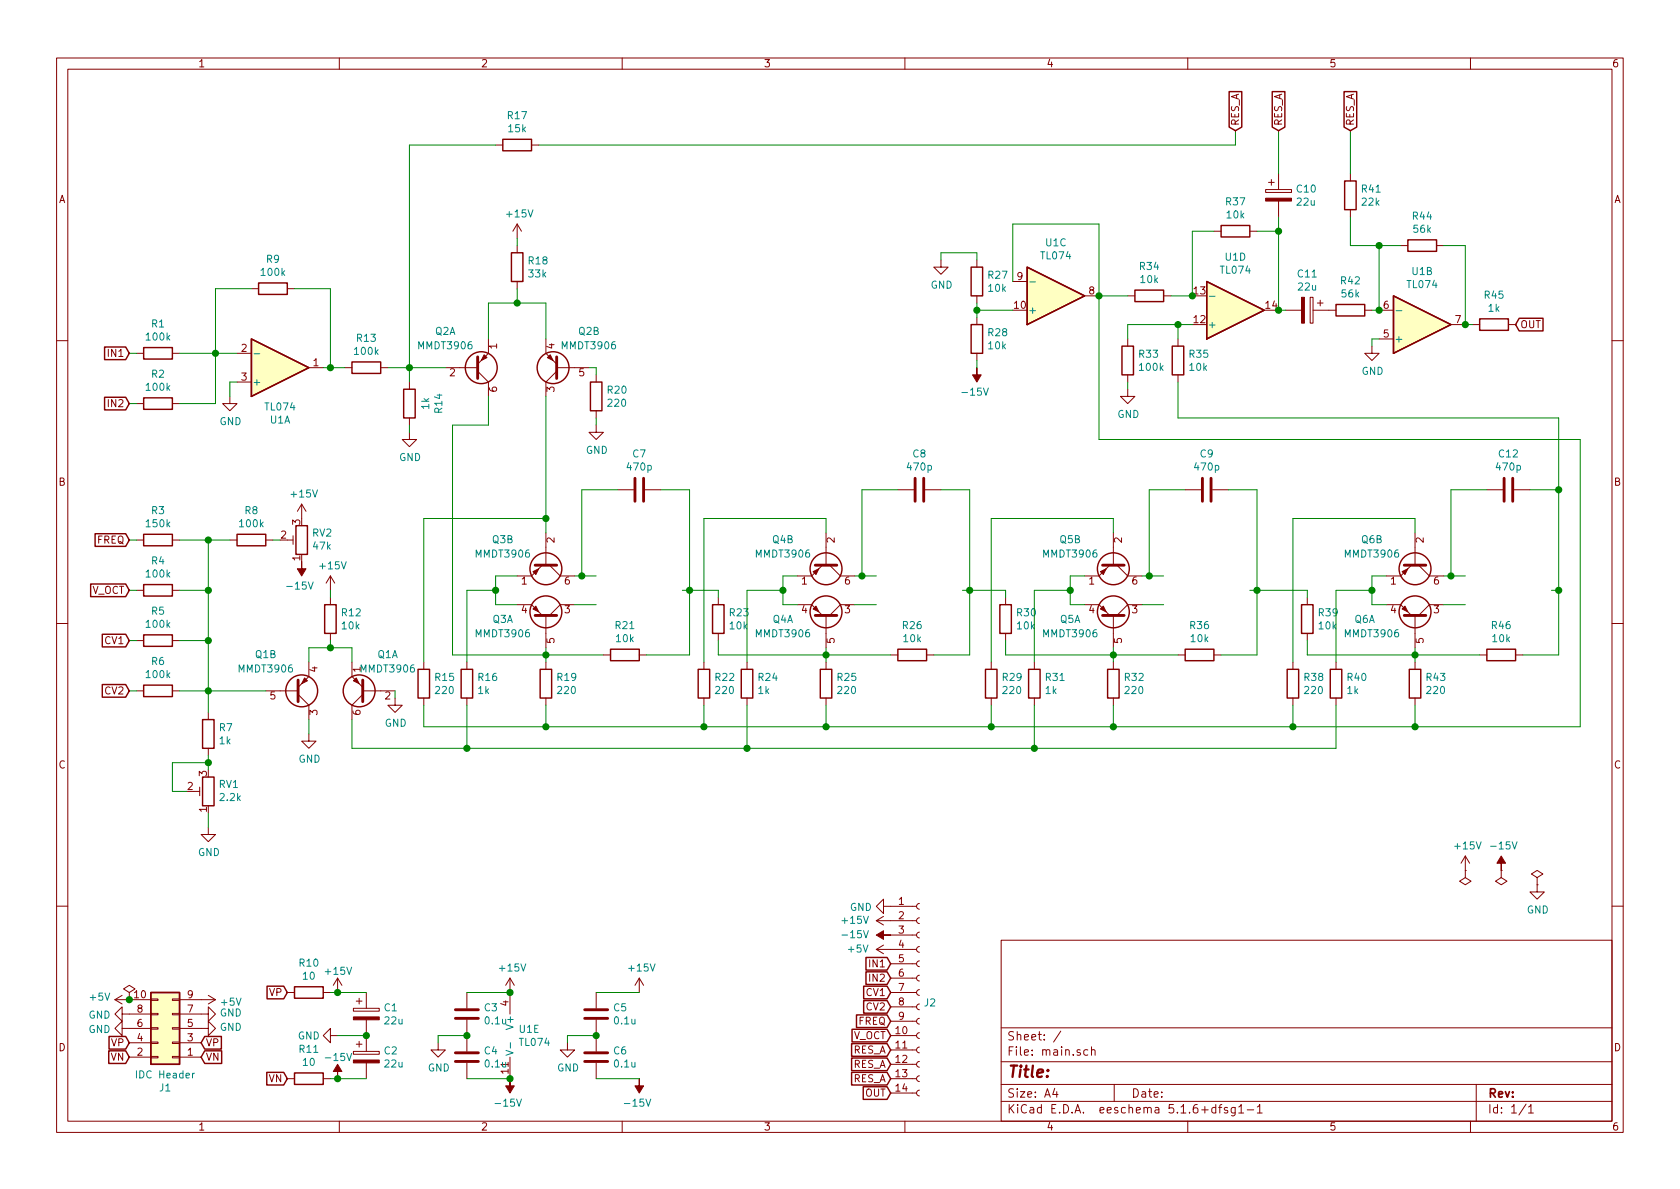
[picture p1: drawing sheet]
<svg xmlns="http://www.w3.org/2000/svg" width="297mm" height="210mm" viewBox="0 0 297 210" stroke-linecap="round" stroke-linejoin="round" font-family="sans-serif">
<g fill="none" stroke="#840000" stroke-width=".18">
<path d="M10 10.3h277v189.9h-277zM12 12.2h273v186.1h-273zM60 10.3v1.9M110 10.3v1.9M160 10.3v1.9M210 10.3v1.9M260 10.3v1.9M87.6 25.6h1.3M91.4 39.6v2.6M91.4 39.6l-.7 1.3M91.4 39.6l.8 1.3M94 25.6h1.2"/>
<path d="M223.8 33.5h4.5v.5h-4.5zM224.3 32.3h1M224.8 31.7v1.1M226.1 30.7v2.8M226.1 35.6v2.7M238.8 30.7v1.3M238.8 37.1v1.2M44.4 51h1.3M50.8 51h1.3M86.4 59.9v2.6l-1.9 1.9M91.4 43.4v1.3M91.4 49.8v1.2"/>
<path d="M96.5 59.9v2.6l1.9 1.9M166.4 46v1.2h1.2l-1.2 1.3-1.3-1.3h1.3M172.7 46v1.2M172.7 52.3v1.3M172.7 56.1v1.3M179.1 49.8h2.5M191.8 52.3h2.5M199.4 52.3h1.3M199.4 59.9v1.3M205.7 52.3h1.3M208.3 59.9v1.3M214.6 40.9h1.3"/>
<path d="M221 40.9h1.2M227.3 54.9h2.8M231.6 52.6h.6v4.5h-.6zM232.2 54.9h4M232.9 53.6h1M233.4 53.1v1M241.3 54.9h1.3M243.8 59.9h2.6M243.8 54.9h2.6M247.6 43.4h1.3M254 43.4h1.3M256.5 57.4h2.6"/>
<path d="M260.3 57.4h1.3M266.7 57.4h1.3M10 60.2h2M24.1 62.5h1.3M24.1 71.4h1.3M30.5 62.5h1.2M30.5 71.4h1.2M40.6 70.1v1.3h1.3l-1.3 1.2-1.2-1.2h1.2M41.9 62.5h2.5M41.9 67.6h2.5M54.6 65h2.5M61 65h1.2"/>
<path d="M67.3 65h1.3M72.4 76.4v1.3h1.3l-1.3 1.3-1.3-1.3h1.3M72.4 67.6v1.2M72.4 73.9v1.3M78.7 65h5.8M84.5 65.7l1.9 1.9v2.5M98.4 65h5.7M98.4 65.7l-1.9 1.9v2.5M105.4 75.2v1.2h1.3l-1.3 1.3-1.3-1.3h1.3M105.4 66.3v1.3M105.4 72.6v1.3M172.7 62.5v1.2"/>
<path d="M199.4 68.8v1.3h1.3l-1.3 1.3-1.3-1.3h1.3M199.4 66.3v1.3M208.3 66.3v1.3M242.6 61.2v1.3h1.2l-1.2 1.2-1.3-1.2h1.3M285 60.2h2M24.1 95.5h1.3M30.5 95.5h1.2M40.6 95.5h1.3M47 95.5h1.3M50.8 95.5h1M51.8 94.7v1.6M53.3 89.1l-.7 1.3"/>
<path d="M53.3 89.1v2.6M53.3 89.1l.8 1.3M95.9 99.9l-1.9 1.9h-2.6M96.5 94.2v5.7M97.2 99.9l1.9 1.9h2.5M109.2 86.6h2.8M114 86.6h2.8M145.4 99.9l-1.9 1.9h-2.5M146 94.2v5.7M146.7 99.9l1.9 1.9h2.5M158.7 86.6h2.8M163.6 86.6h2.8"/>
<path d="M196.2 99.9l-1.9 1.9h-2.5M196.8 94.2v5.7M197.5 99.9l1.9 1.9h2.5M209.5 86.6h2.8M214.4 86.6h2.8M249.6 99.9l-2 1.9h-2.5M250.2 94.2v5.7M250.8 99.9l1.9 1.9h2.6M262.9 86.6h2.8M267.7 86.6h2.8M10 110.3h2M24.1 104.4h1.3"/>
<path d="M24.1 113.3h1.3M30.5 104.4h1.2M30.5 113.3h1.2M54.6 117.1v2.5l-1.9 1.9M58.4 101.8v2.6M58.4 105.7v1.2M58.4 112v1.3M58.4 101.8l-.7 1.3M58.4 101.8l.8 1.3M62.2 117.1v2.5l1.9 1.9M74.9 117.1v1.3M82.5 117.1v1.3"/>
<path d="M91.4 106.9h2.6l1.9 1.9M96.5 108.8v5.7M96.5 117.1v1.3M101.6 106.9h-2.5l-1.9 1.9M106.7 115.8h1.2M113 115.8h1.3M124.5 117.1v1.3M127 105.7v1.2M127 112v1.3M132.1 117.1v1.3M141 106.9h2.5l1.9 1.9M146 108.8v5.7"/>
<path d="M146 117.1v1.3M151.1 106.9h-2.5l-1.9 1.9M157.5 115.8h1.2M163.8 115.8h1.3M175.3 117.1v1.3M177.8 105.7v1.2M177.8 112v1.3M182.9 117.1v1.3M191.8 106.9h2.5l1.9 1.9M196.8 108.8v5.7M196.8 117.1v1.3M201.9 106.9h-2.5l-1.9 1.9"/>
<path d="M208.3 115.8h1.2M214.6 115.8h1.3M228.6 117.1v1.3M231.1 105.7v1.2M231.1 112v1.3M236.2 117.1v1.3M245.1 106.9h2.5l2 1.9M250.2 108.8v5.7M250.2 117.1v1.3M255.3 106.9h-2.6l-1.9 1.9M261.6 115.8h1.3M268 115.8h1.2"/>
<path d="M285 110.3h2M24.1 122.2h1.3M30.5 122.2h1.2M34.3 139.9h1M35.3 139.2v1.5M36.8 126v1.2M36.8 132.3v1.3M47 122.2h5.7M52.7 122.8l1.9 1.9v2.5M54.6 129.8v1.3h1.3l-1.3 1.2-1.3-1.2h1.3M64.1 122.2h5.7M64.1 122.8l-1.9 1.9v2.5"/>
<path d="M69.8 123.4v1.3h1.3l-1.3 1.3-1.2-1.3h1.2M74.9 123.4v1.3M82.5 123.4v1.3M96.5 123.4v1.3M124.5 123.4v1.3M132.1 123.4v1.3M146 123.4v1.3M175.3 123.4v1.3M182.9 123.4v1.3M196.8 123.4v1.3M228.6 123.4v1.3M236.2 123.4v1.3"/>
<path d="M250.2 123.4v1.3M36.8 146.3v1.3h1.3l-1.3 1.2-1.2-1.2h1.2M162.6 159.8l-.3 .1-.2 .3 .1 .4 .4 .2M259.1 153.9v1.3l1 .6-1 .7-1-.7 1-.6M259.1 153.9h.1M259.1 151.4l-.8 1.2M259.1 151.4v2.5M259.1 151.4l.7 1.2M265.4 153.9v1.3l1 .6-1 .7-1-.7 1-.6M265.4 153.9h.1M271.8 155.2l1-.6-1-.7-1 .7 1 .6v1.3M271.8 156.5h.1"/>
<path d="M271.8 156.5v1.2h1.2l-1.2 1.3-1.3-1.3h1.3M10 160.2h2M20.3 176.8l1.3 .7M20.3 176.8h6.4M21.6 179.3v-1.3l-1.3 1.3 1.3 1.3v-1.3h5.1M21.6 176l-1.3 .8M22.9 175.5l1-.6-1-.7-1.1 .7 1.1 .6v1.3M22.9 176.8h.1M26.7 176.7h1.2v.2h-1.2zM26.7 179.2h1.2v.2h-1.2zM30.5 176.7h1.2v.2h-1.2zM30.5 179.2h1.2v.2h-1.2z"/>
<path d="M31.7 179.3h5.1v-1.3l1.3 1.3-1.3 1.3v-1.3M31.7 176.8h6.4M36.8 176l1.3 .8M38.1 176.8l-1.3 .7M50.8 175.5h1.3M57.1 175.5h1.3M59.7 173l-.8 1.2M59.7 173v2.5M59.7 173l.8 1.2M62.5 178.3h4.6v.5h-4.6zM63 177h1M63.5 176.5v1"/>
<path d="M64.8 175.5v2.8M82.5 175.5v2.8M90.2 173v6.3M90.2 173l-.8 1.2M90.2 173l.7 1.2M105.4 175.5v2.8M113 173l-.7 1.2M113 173v2.5M113 173l.8 1.2M154.9 162.8l1.3 .8M154.9 162.8h7.2M154.9 167.9l1.3 .8"/>
<path d="M154.9 167.9h7.2M156.2 160.3v-1.3l-1.3 1.3 1.3 1.2v-1.2h5.9M156.2 162l-1.3 .8M156.2 167.1l-1.3 .8M157.5 175.5h4.6M157.5 178h4.6M157.5 173h4.6M157.5 170.4h4.6M157.5 165.3h4.6M162.6 177.5l-.3 .1-.2 .4 .1 .4 .4 .2M162.6 175l-.3 .1-.2 .3 .1 .4 .4 .2M162.6 172.5l-.3 .1-.2 .3 .1 .4 .4 .2"/>
<path d="M162.6 169.9l-.3 .1-.2 .4 .1 .3 .4 .2M162.6 167.4l-.3 .1-.2 .3 .1 .4 .4 .2M162.6 164.8l-.3 .1-.2 .4 .1 .4 .4 .2M162.6 162.3l-.3 .1-.2 .3 .1 .4 .4 .2M177 166.3h108v32h-108zM285 160.2h2M21.6 181.9v-1.3l-1.3 1.3 1.3 1.2v-1.2h5.1M22.9 186.9h3.8M22.9 184.4h3.8M26.7 184.3h1.2v.2h-1.2zM26.7 186.8h1.2v.3h-1.2zM26.7 181.7h1.2v.3h-1.2z"/>
<path d="M30.5 184.3h1.2v.2h-1.2zM30.5 186.8h1.2v.3h-1.2zM30.5 181.7h1.2v.3h-1.2zM31.7 181.9h5.1v-1.3l1.3 1.3-1.3 1.2v-1.2M31.7 186.9h3.9M31.7 184.4h3.9M50.8 190.7h1.3M57.1 190.7h1.3M58.4 183.1v-1.2l-1.3 1.2 1.3 1.3v-1.3h1.3M60 198.3v1.9M62.5 185.9h4.6v.5h-4.6zM63 184.7h1"/>
<path d="M63.5 184.1v1.1M64.8 180.3v5.6M64.8 188v2.7M77.5 184.4v1.3h1.2l-1.2 1.2-1.3-1.2h1.3M82.5 180.3v5.6M82.5 188v2.7M90.2 186.9v3.8M100.3 184.4v1.3h1.3l-1.3 1.2-1.2-1.2h1.2M105.4 180.3v5.6M105.4 188v2.7M110 198.3v1.9M157.5 190.7h4.6"/>
<path d="M157.5 193.3h4.6M157.5 188.2h4.6M157.5 185.7h4.6M157.5 183.1h4.6M157.5 180.6h4.6M160 198.3v1.9M162.6 192.8l-.3 .1-.2 .3 .1 .4 .4 .2M162.6 190.2l-.3 .1-.2 .4 .1 .4 .4 .2M162.6 187.7l-.3 .1-.2 .3 .1 .4 .4 .2M162.6 185.2l-.3 .1-.2 .3 .1 .4 .4 .2M162.6 182.6l-.3 .1-.2 .4 .1 .3 .4 .2M162.6 180.1l-.3 .1-.2 .3 .1 .4 .4 .2"/>
<path d="M177 194.8h108M177 191.8h108M177 187.8h108M177 181.8h108M186.5 192.5l-.4 1h1M186.8 193v1M187.6 182.3l-1.3 2M192.3 185.7l-.4-.1-.3 .3 .1 .6 .2 .1 .4-.1M193 185.7l.2-.1 .3 .1 .1 .9M193 185.1v1.5M197 191.8v3M210 198.3v1.9"/>
<path d="M215 195.9l-.5-.1-.3 .3 .1 .6 .2 .1 .5-.1M215 195.3v1.5M215.5 195.8h.5M216 195.3l-.3 .2v1.3M217 195.9l-.3-.1-.2 .2v.3l.5 .1v.3h-.5M218.4 195.8v1.2l-.3 .3h-.3M218.4 195.9l-.4-.1-.3 .3 .1 .6h.6M219 195.8l.5-.5v1.5M219 196.8h.9M220.5 196.3h1.2M222.3 195.8l.4-.5v1.5M222.3 196.8h.9"/>
<path d="M260 198.3v1.9M261 191.8v6.5M269.8 195.2l-1.2 2M270.3 195.8l.4-.5v1.5M270.3 196.8h.8"/>
</g>
<g fill="none" stroke="#840000" stroke-width=".25">
<path d="M217.3 16.2h2.3v6.3l-1.2 .6-1.1-.6zM224.9 16.2h2.3v6.3l-1.1 .6-1.2-.6zM237.6 16.2h2.3v6.3l-1.1 .6-1.2-.6zM88.9 24.6h5.1v2.1h-5.1zM215.9 39.9h5.1v2h-5.1zM237.7 32h2.1v5.1h-2.1zM44.4 59.9l10.2 5.1-10.2 5.1zM45.7 50h5.1v2.1h-5.1zM90.4 44.7h2.1v5.1h-2.1zM171.7 57.4h2v5.1h-2zM171.7 47.2h2v5.1h-2zM181.6 47.2l10.2 5.1-10.2 5.1z"/>
<path d="M200.7 51.3h5v2h-5zM213.4 49.8l10.1 5.1-10.1 5zM236.2 53.8h5.1v2.1h-5.1zM246.4 52.3l10.1 5.1-10.1 5.1zM248.9 42.4h5.1v2h-5.1zM261.6 56.4h5.1v2h-5.1zM268.6 56.3h4.2v2.2h-4.2l-.6-1.1zM18.5 61.4h3.7l.7 1.1-.7 1.1h-3.7zM18.5 70.3h3.7l.7 1.1-.7 1.1h-3.7zM25.4 61.5h5.1v2h-5.1zM25.4 70.4h5.1v2h-5.1zM62.2 64h5.1v2h-5.1z"/>
<path d="M71.4 68.8h2v5.1h-2zM104.4 67.6h2v5h-2zM198.4 61.2h2v5.1h-2zM207.3 61.2h2v5.1h-2zM16.8 94.4h5.4l.7 1.1-.7 1.1h-5.4zM25.4 94.5h5.1v2h-5.1zM41.9 94.5h5.1v2h-5.1zM52.3 93h2.1v5h-2.1zM16 103.3h6.2l.7 1.1-.7 1.1h-6.2zM18.1 112.2h4.1l.7 1.1-.7 1.1h-4.1zM25.4 103.4h5.1v2h-5.1zM25.4 112.3h5.1v2h-5.1z"/>
<path d="M57.4 106.9h2v5.1h-2zM73.9 118.4h2v5h-2zM81.5 118.4h2.1v5h-2.1zM95.5 118.4h2v5h-2zM107.9 114.8h5.1v2h-5.1zM123.4 118.4h2.1v5h-2.1zM126 106.9h2v5.1h-2zM131.1 118.4h2v5h-2zM145 118.4h2.1v5h-2.1zM158.7 114.8h5.1v2h-5.1zM174.2 118.4h2.1v5h-2.1zM176.8 106.9h2v5.1h-2z"/>
<path d="M181.9 118.4h2v5h-2zM195.8 118.4h2.1v5h-2.1zM209.5 114.8h5.1v2h-5.1zM227.6 118.4h2v5h-2zM230.1 106.9h2.1v5.1h-2.1zM235.2 118.4h2v5h-2zM249.2 118.4h2v5h-2zM262.9 114.8h5.1v2h-5.1zM18.1 121.1h4.1l.7 1.1-.7 1.1h-4.1zM25.4 121.2h5.1v2h-5.1zM35.8 127.2h2v5.1h-2zM35.8 137.4h2v5.1h-2z"/>
<path d="M26.7 175.5h5v12.7h-5zM47.2 174.4h3l.6 1.1-.6 1.1h-3zM52.1 174.5h5v2h-5zM151.4 179.5h5.4l.7 1.1-.7 1.1h-5.4zM152.7 176.9h4.1l.7 1.1-.7 1.2h-4.1zM152.7 174.4h4.1l.7 1.1-.7 1.1h-4.1zM153.1 169.3h3.7l.7 1.1-.7 1.1h-3.7zM153.1 171.9h3.7l.7 1.1-.7 1.1h-3.7zM19.2 185.8h3l.7 1.1-.7 1.2h-3zM19.3 183.3h2.9l.7 1.1-.7 1.1h-2.9zM36.2 185.8h3v2.3h-3l-.6-1.2zM36.2 183.3h2.9v2.2h-2.9l-.6-1.1z"/>
<path d="M47.2 189.6h3l.6 1.1-.6 1.2h-3zM52.1 189.7h5v2.1h-5zM150.6 184.6h6.2l.7 1.1-.7 1.1h-6.2zM150.6 187.1h6.2l.7 1.1-.7 1.1h-6.2zM150.6 189.6h6.2l.7 1.1-.7 1.2h-6.2zM150.6 182h6.2l.7 1.1-.7 1.1h-6.2zM152.6 192.2h4.2l.7 1.1-.7 1.1h-4.2z"/>
<circle cx="85.1" cy="65" r="2.82"/>
<circle cx="97.8" cy="65" r="2.82"/>
<circle cx="96.5" cy="108.2" r="2.82"/>
<circle cx="96.5" cy="100.6" r="2.82"/>
<circle cx="146" cy="108.2" r="2.82"/>
<circle cx="146" cy="100.6" r="2.82"/>
<circle cx="196.8" cy="100.6" r="2.82"/>
<circle cx="196.8" cy="108.2" r="2.82"/>
<circle cx="250.2" cy="100.6" r="2.82"/>
<circle cx="250.2" cy="108.2" r="2.82"/>
<circle cx="53.3" cy="122.2" r="2.82"/>
<circle cx="63.5" cy="122.2" r="2.82"/>
</g>
<g fill="#840000" stroke="#840000" stroke-width=".18">
<path d="M53.3 99.3v1.3h.8l-.8 1.2-.7-1.2h.7z"/>
<path d="M62.5 120.4l.5-.5 .5 1z"/>
<path d="M53.8 119.9l.6 .5-1.1 .5z"/>
<path d="M230.1 52.6h.5v4.5h-.5z"/>
<path d="M85.6 62.7l.5 .5-1 .5z"/>
<path d="M96.8 63.2l.5-.5 .5 1z"/>
<path d="M62.5 179.8h4.6v.5h-4.6z"/>
<path d="M62.5 187.4h4.6v.6h-4.6z"/>
<path d="M59.7 188.2l.8 1.3h-.8v1.2v-1.2h-.8z"/>
<path d="M154.9 165.3l1.3-.7v.7h1.3h-1.3v.8z"/>
<path d="M172.7 65v1.3h.8l-.8 1.3-.7-1.3h.7z"/>
<path d="M223.8 35h4.5v.6h-4.5z"/>
<path d="M90.2 190.7v1.3h.7l-.7 1.3-.8-1.3h.8z"/>
<path d="M113 190.7v1.3h.8l-.8 1.3-.7-1.3h.7z"/>
<path d="M265.4 151.4l.8 1.2h-.8v1.3v-1.3h-.7z"/>
<path d="M143.8 101.1l1-.5-.5 1z"/>
<path d="M143.8 107.7l.5-.5 .5 1z"/>
<path d="M194.6 101.1l1-.5-.5 1z"/>
<path d="M194.6 107.7l.5-.5 .5 1z"/>
<path d="M247.9 107.7l.5-.5 .5 1z"/>
<path d="M247.9 101.1l1-.5-.5 1z"/>
<path d="M94.2 101.1l1-.5-.5 1z"/>
<path d="M94.2 107.7l.5-.5 .5 1z"/>
</g>
<g fill="none" stroke="#840000" stroke-width=".51">
<path d="M84.5 63.1v3.8M98.4 63.1v3.8M94.6 99.9h3.8M112.3 84.6v4M113.8 84.6v4M144.1 99.9h3.9M161.8 84.6v4M163.3 84.6v4M194.9 99.9h3.9M212.6 84.6v4M214.1 84.6v4M248.3 99.9h3.8"/>
<path d="M265.9 84.6v4M267.5 84.6v4M94.6 108.8h3.8M144.1 108.8h3.9M194.9 108.8h3.9M248.3 108.8h3.8M52.7 120.3v3.8M64.1 120.3v3.8M80.5 178.6h4.1M103.4 178.6h4M80.5 187.7h4.1M80.5 186.2h4.1"/>
<path d="M80.5 180.1h4.1M103.4 187.7h4M103.4 186.2h4M103.4 180.1h4"/>
</g>
<g fill="#ffffc2" stroke="#ffffc2" stroke-width=".18">
<path d="M246.4 52.3l10.1 5.1-10.1 5.1z"/>
<path d="M181.6 47.2l10.2 5.1-10.2 5.1z"/>
<path d="M213.4 49.8l10.1 5.1-10.1 5z"/>
<path d="M44.4 59.9l10.2 5.1-10.2 5.1z"/>
<path d="M26.7 175.5h5v12.7h-5z"/>
</g>
<path d="M182.1 49.9h1M213.8 52.4h1M246.9 54.9h1M44.9 62.6h1M34.4 189.8l-.4 .2M89.5 185.7l1.2 .5-1.2 .4M90.2 184.4v.9" fill="none" stroke="#008484" stroke-width=".18"/>
<g fill="none" stroke="#008400" stroke-width=".18">
<path d="M87.6 25.6h-15.2v42M218.4 23.1v2.5h-123.2M226.1 38.3v16.6h1.2M226.1 23.1v7.6M238.8 38.3v5.1h8.8M238.8 23.1v7.6M44.4 51h-6.3v20.4h-6.4M52.1 51h6.3v14M86.4 59.9v-6.3h10.1v6.3M91.4 42.2v1.2M91.4 51v2.6M166.4 46v-1.3h6.3v1.3"/>
<path d="M172.7 54.9h6.4M172.7 53.6v2.5M179.1 49.8v-10.2h15.2v38.1h85.1v50.8h-204.5v-3.8M194.3 52.3h5.1M208.3 57.4v2.5M210.8 57.4h-11.4v2.5M214.6 40.9h-3.8v11.4h-3.8M222.2 40.9h3.9M243.8 43.4v11.5h-1.2M243.8 59.9h-1.2v1.3M255.3 43.4h3.8v14h1.2M22.9 71.4h1.2"/>
<path d="M22.9 62.5h1.2M31.7 62.5h10.2M41.9 67.6h-1.3v2.5M57.1 65h3.9M68.6 65h10.1M72.4 75.2v1.2M86.4 70.1v5.1h-6.4v40.6h26.7M96.5 70.1v24.1M104.1 65h1.3v1.3M105.4 73.9v1.3M172.7 63.7v1.3M199.4 67.6v1.2"/>
<path d="M208.3 67.6v6.3h67.3v41.9h-6.4M22.9 95.5h1.2M31.7 95.5h8.9M36.8 95.5v30.5M48.3 95.5h1.2M96.5 91.7h-21.6v25.4M109.2 86.6h-6.3v15.2M116.8 86.6h5.1v29.2h-7.6M146 94.2v-2.5h-21.5v25.4M158.7 86.6h-6.3v15.2M166.4 86.6h5v29.2h-6.3M196.8 94.2v-2.5h-21.5v25.4"/>
<path d="M209.5 86.6h-6.3v15.2M217.2 86.6h5v29.2h-6.3M250.2 94.2v-2.5h-21.6v25.4M262.9 86.6h-6.4v15.2M270.5 86.6h5.1M22.9 104.4h1.2M22.9 113.3h1.2M31.7 104.4h5.1M31.7 113.3h5.1M54.6 117.1v-2.6h7.6v2.6M58.4 104.4v1.3M58.4 113.3v1.2"/>
<path d="M87.6 104.4h-5.1v12.7M91.4 101.8h-3.8v5.1h3.8M96.5 114.5v2.6M101.6 106.9h3.8M101.6 101.8h3.8M120.6 104.4h6.4v1.3M127 113.3v2.5h30.5M138.4 104.4h-6.3v12.7M141 101.8h-2.6v5.1h2.6M146 114.5v2.6M151.1 106.9h3.8M151.1 101.8h3.8"/>
<path d="M170.2 104.4h7.6v1.3M177.8 113.3v2.5h30.5M189.2 104.4h-6.3v12.7M191.8 101.8h-2.6v5.1h2.6M196.8 114.5v2.6M201.9 106.9h3.8M201.9 101.8h3.8M221 104.4h10.1v1.3M231.1 113.3v2.5h30.5M242.6 104.4h-6.4v12.7M245.1 101.8h-2.5v5.1h2.5M250.2 114.5v2.6"/>
<path d="M255.3 106.9h3.8M255.3 101.8h3.8M274.3 104.4h1.3M22.9 122.2h1.2M31.7 122.2h15.3M36.8 133.6v2.5M36.8 134.9h-6.3v5h2.5M54.6 127.2v2.6M69.8 122.2v1.2M82.5 124.7v7.6M96.5 124.7v3.8M124.5 124.7v3.8"/>
<path d="M132.1 124.7v7.6M146 124.7v3.8M175.3 124.7v3.8M182.9 124.7v7.6M196.8 124.7v3.8M228.6 124.7v3.8M236.2 124.7v7.6h-174v-5.1M250.2 124.7v3.8M36.8 143.8v2.5M58.4 175.5h6.4M82.5 175.5h7.7M105.4 175.5h7.6"/>
<path d="M58.4 190.7h6.4M59.7 183.1h5.1M82.5 190.7h7.7M82.5 183.1h-5v1.3M105.4 190.7h7.6M105.4 183.1h-5.1v1.3"/>
</g>
<g fill="#008400" stroke="#008400" stroke-width=".25">
<circle cx="36.8" cy="134.9" r=".51"/>
<circle cx="22.9" cy="176.8" r=".51"/>
<circle cx="210.8" cy="52.3" r=".51"/>
<circle cx="82.6" cy="132.3" r=".51"/>
<circle cx="194.3" cy="52.3" r=".51"/>
<circle cx="36.8" cy="122.2" r=".51"/>
<circle cx="189.2" cy="104.4" r=".51"/>
<circle cx="102.9" cy="101.8" r=".51"/>
<circle cx="242.6" cy="104.4" r=".51"/>
<circle cx="172.7" cy="54.9" r=".51"/>
<circle cx="58.4" cy="114.5" r=".51"/>
<circle cx="36.8" cy="95.5" r=".51"/>
<circle cx="138.4" cy="104.4" r=".51"/>
<circle cx="36.8" cy="104.4" r=".51"/>
<circle cx="59.7" cy="175.5" r=".51"/>
<circle cx="259.1" cy="57.4" r=".51"/>
<circle cx="59.7" cy="190.7" r=".51"/>
<circle cx="36.8" cy="113.3" r=".51"/>
<circle cx="90.2" cy="190.7" r=".51"/>
<circle cx="90.2" cy="175.5" r=".51"/>
<circle cx="72.4" cy="65" r=".51"/>
<circle cx="250.2" cy="128.5" r=".51"/>
<circle cx="96.5" cy="115.8" r=".51"/>
<circle cx="96.5" cy="128.5" r=".51"/>
<circle cx="124.5" cy="128.5" r=".51"/>
<circle cx="146.1" cy="128.5" r=".51"/>
<circle cx="175.3" cy="128.5" r=".51"/>
<circle cx="38.1" cy="62.5" r=".51"/>
<circle cx="171.5" cy="104.4" r=".51"/>
<circle cx="256.5" cy="101.8" r=".51"/>
<circle cx="121.9" cy="104.4" r=".51"/>
<circle cx="275.6" cy="86.6" r=".51"/>
<circle cx="196.9" cy="115.8" r=".51"/>
<circle cx="196.9" cy="128.5" r=".51"/>
<circle cx="226.1" cy="54.9" r=".51"/>
<circle cx="146.1" cy="115.8" r=".51"/>
<circle cx="91.4" cy="53.6" r=".51"/>
<circle cx="243.8" cy="54.9" r=".51"/>
<circle cx="228.6" cy="128.5" r=".51"/>
<circle cx="64.8" cy="183.1" r=".51"/>
<circle cx="222.3" cy="104.4" r=".51"/>
<circle cx="96.5" cy="91.7" r=".51"/>
<circle cx="250.2" cy="115.8" r=".51"/>
<circle cx="58.4" cy="65" r=".51"/>
<circle cx="82.6" cy="183.1" r=".51"/>
<circle cx="152.4" cy="101.8" r=".51"/>
<circle cx="208.3" cy="57.4" r=".51"/>
<circle cx="275.6" cy="104.4" r=".51"/>
<circle cx="203.2" cy="101.8" r=".51"/>
<circle cx="87.6" cy="104.4" r=".51"/>
<circle cx="105.4" cy="183.1" r=".51"/>
<circle cx="182.9" cy="132.3" r=".51"/>
<circle cx="243.8" cy="43.4" r=".51"/>
<circle cx="132.1" cy="132.3" r=".51"/>
<circle cx="226.1" cy="40.9" r=".51"/>
</g>
<text font-size="2.8" fill="#840000" x="178" y="190.5">Title:</text>
<g font-size="2.1" fill="#840000">
<text x="178" y="184">Sheet: /</text>
<text x="178" y="186.7">File: main.sch</text>
<text x="178" y="196.9">KiCad E.D.A. eeschema 5.1.6+dfsg1-1</text>
<text x="178" y="194.1">Size: A4</text>
<text x="200" y="194.1">Date:</text>
<text x="263" y="194.1">Rev:</text>
<text x="263" y="196.9">Id: 1/1</text>
</g>
<g font-size="1.8" fill="#840000">
<text x="35" y="11.9">1</text>
<text x="85" y="11.9">2</text>
<text x="135" y="11.9">3</text>
<text x="185" y="11.9">4</text>
<text x="235" y="11.9">5</text>
<text x="285" y="11.9">6</text>
<text x="219.1" y="22.3" transform="rotate(-90 219.1 22.3)">RES_A</text>
<text x="226.7" y="22.3" transform="rotate(-90 226.7 22.3)">RES_A</text>
<text x="239.4" y="22.3" transform="rotate(-90 239.4 22.3)">RES_A</text>
<text x="10.4" y="35.9">A</text>
<text x="285.4" y="35.9">A</text>
<text x="179.9" y="49.5">9</text>
<text x="192.6" y="52.1">8</text>
<text x="211.1" y="52.1">13</text>
<text x="179.4" y="54.6">10</text>
<text x="211.1" y="57.1">12</text>
<text x="223.8" y="54.6">14</text>
<text x="244.6" y="59.7">5</text>
<text x="244.6" y="54.6">6</text>
<text x="257.3" y="57.1">7</text>
<text x="268.8" y="58">OUT</text>
<text x="19.3" y="63.1">IN1</text>
<text x="42.7" y="62.2">2</text>
<text x="55.4" y="64.8">1</text>
<text x="87.9" y="61.7" transform="rotate(-90 87.9 61.7)">1</text>
<text x="98" y="61.7" transform="rotate(-90 98 61.7)">4</text>
<text x="42.7" y="67.3">3</text>
<text x="79.5" y="66.5">2</text>
<text x="87.9" y="69.3" transform="rotate(-90 87.9 69.3)">6</text>
<text x="98" y="69.3" transform="rotate(-90 98 69.3)">3</text>
<text x="102.4" y="66.5">5</text>
<text x="19.3" y="72">IN2</text>
<text x="10.4" y="85.9">B</text>
<text x="285.4" y="85.9">B</text>
<text x="49.7" y="95.2">2</text>
<text x="53.1" y="92.8" transform="rotate(-90 53.1 92.8)">3</text>
<text x="98" y="96" transform="rotate(-90 98 96)">2</text>
<text x="147.6" y="96" transform="rotate(-90 147.6 96)">2</text>
<text x="198.4" y="96" transform="rotate(-90 198.4 96)">2</text>
<text x="251.7" y="96" transform="rotate(-90 251.7 96)">2</text>
<text x="17.2" y="96.1">FREQ</text>
<text x="53.1" y="99.2" transform="rotate(-90 53.1 99.2)">1</text>
<text x="16.2" y="105">V_OCT</text>
<text x="92.2" y="103.4">1</text>
<text x="99.8" y="103.4">6</text>
<text x="141.8" y="103.4">1</text>
<text x="149.4" y="103.4">6</text>
<text x="192.6" y="103.4">1</text>
<text x="200.2" y="103.4">6</text>
<text x="245.9" y="103.4">1</text>
<text x="253.5" y="103.4">6</text>
<text x="18.6" y="113.9">CV1</text>
<text x="92.2" y="108.5">4</text>
<text x="98" y="113.8" transform="rotate(-90 98 113.8)">5</text>
<text x="99.8" y="108.5">3</text>
<text x="141.8" y="108.5">4</text>
<text x="147.6" y="113.8" transform="rotate(-90 147.6 113.8)">5</text>
<text x="149.4" y="108.5">3</text>
<text x="192.6" y="108.5">4</text>
<text x="198.4" y="113.8" transform="rotate(-90 198.4 113.8)">5</text>
<text x="200.2" y="108.5">3</text>
<text x="245.9" y="108.5">4</text>
<text x="251.7" y="113.8" transform="rotate(-90 251.7 113.8)">5</text>
<text x="253.5" y="108.5">3</text>
<text x="56.1" y="118.8" transform="rotate(-90 56.1 118.8)">4</text>
<text x="63.8" y="118.8" transform="rotate(-90 63.8 118.8)">1</text>
<text x="18.6" y="122.8">CV2</text>
<text x="47.8" y="123.7">5</text>
<text x="68.1" y="123.7">2</text>
<text x="56.1" y="126.5" transform="rotate(-90 56.1 126.5)">3</text>
<text x="63.8" y="126.5" transform="rotate(-90 63.8 126.5)">6</text>
<text x="10.4" y="135.9">C</text>
<text x="36.6" y="137.3" transform="rotate(-90 36.6 137.3)">3</text>
<text x="285.4" y="135.9">C</text>
<text x="33.2" y="139.7">2</text>
<text x="36.6" y="143.6" transform="rotate(-90 36.6 143.6)">1</text>
<text x="158.9" y="160">1</text>
<text x="158.9" y="162.6">2</text>
<text x="158.9" y="165.1">3</text>
<text x="158.9" y="167.6">4</text>
<text x="153.9" y="171.1">IN1</text>
<text x="153.9" y="173.6">IN2</text>
<text x="158.9" y="170.2">5</text>
<text x="158.9" y="172.7">6</text>
<text x="23.8" y="176.5">10</text>
<text x="24.3" y="179.1">8</text>
<text x="33.2" y="179.1">7</text>
<text x="33.2" y="176.5">9</text>
<text x="47.7" y="176.1">VP</text>
<text x="89.9" y="177.9" transform="rotate(-90 89.9 177.9)">4</text>
<text x="153.3" y="178.7">CV2</text>
<text x="153.3" y="176.1">CV1</text>
<text x="158.9" y="175.3">7</text>
<text x="158.9" y="177.8">8</text>
<text x="10.4" y="185.9">D</text>
<text x="19.7" y="185">VP</text>
<text x="24.3" y="184.1">4</text>
<text x="24.3" y="181.6">6</text>
<text x="33.2" y="184.1">3</text>
<text x="33.2" y="181.6">5</text>
<text x="36.3" y="185">VP</text>
<text x="150.8" y="183.8">V_OCT</text>
<text x="151.8" y="181.2">FREQ</text>
<text x="158.4" y="182.9">10</text>
<text x="158.4" y="185.4">11</text>
<text x="158.9" y="180.3">9</text>
<text x="285.4" y="185.9">D</text>
<text x="19.6" y="187.6">VN</text>
<text x="24.3" y="186.7">2</text>
<text x="33.2" y="186.7">1</text>
<text x="36.3" y="187.6">VN</text>
<text x="47.5" y="191.4">VN</text>
<text x="150.8" y="186.3">RES_A</text>
<text x="150.8" y="188.8">RES_A</text>
<text x="150.8" y="191.4">RES_A</text>
<text x="158.4" y="188">12</text>
<text x="158.4" y="190.5">13</text>
<text x="153" y="193.9">OUT</text>
<text x="158.4" y="193">14</text>
<text x="35" y="199.9">1</text>
<text x="85" y="199.9">2</text>
<text x="135" y="199.9">3</text>
<text x="185" y="199.9">4</text>
<text x="235" y="199.9">5</text>
<text x="285" y="199.9">6</text>
</g>
<g font-size="1.8" fill="#008484">
<text x="89.8" y="21.1">R17</text>
<text x="90" y="23.4">15k</text>
<text x="229.3" y="34.1">C10</text>
<text x="240.8" y="34.1">R41</text>
<text x="89.7" y="38.4">+15V</text>
<text x="216.8" y="36.3">R37</text>
<text x="217" y="38.6">10k</text>
<text x="229.4" y="36.4">22u</text>
<text x="240.9" y="36.4">22k</text>
<text x="249.8" y="38.9">R44</text>
<text x="250" y="41.2">56k</text>
<text x="47.1" y="46.5">R9</text>
<text x="93.5" y="46.8">R18</text>
<text x="184.1" y="45.9">TL074</text>
<text x="184.9" y="43.6">U1C</text>
<text x="201.6" y="47.7">R34</text>
<text x="216.7" y="46.1">U1D</text>
<text x="46.3" y="48.8">100k</text>
<text x="93.5" y="49.1">33k</text>
<text x="164.5" y="51">GND</text>
<text x="174.8" y="49.3">R27</text>
<text x="174.8" y="51.6">10k</text>
<text x="201.7" y="50.1">10k</text>
<text x="215.9" y="48.4">TL074</text>
<text x="229.5" y="49.1">C11</text>
<text x="229.6" y="51.4">22u</text>
<text x="237.1" y="50.3">R42</text>
<text x="237.3" y="52.6">56k</text>
<text x="248.9" y="50.9">TL074</text>
<text x="249.7" y="48.6">U1B</text>
<text x="262.5" y="52.8">R45</text>
<text x="26.8" y="57.9">R1</text>
<text x="76.9" y="59.2">Q2A</text>
<text x="102.3" y="59.2">Q2B</text>
<text x="174.8" y="59.5">R28</text>
<text x="181.7" y="55.5">+</text>
<text x="213.5" y="58">+</text>
<text x="263.2" y="55.1">1k</text>
<text x="26" y="60.2">100k</text>
<text x="62.8" y="62.8">100k</text>
<text x="63.1" y="60.4">R13</text>
<text x="74.1" y="61.8">MMDT3906</text>
<text x="99.5" y="61.8">MMDT3906</text>
<text x="174.8" y="61.8">10k</text>
<text x="201.4" y="63.3">R33</text>
<text x="201.6" y="65.6">100k</text>
<text x="210.3" y="63.3">R35</text>
<text x="210.4" y="65.6">10k</text>
<text x="246.5" y="60.6">+</text>
<text x="26" y="69.1">100k</text>
<text x="26.8" y="66.8">R2</text>
<text x="44.6" y="68.2">+</text>
<text x="107.5" y="69.6">R20</text>
<text x="107.6" y="71.9">220</text>
<text x="170.5" y="70">-15V</text>
<text x="240.7" y="66.3">GND</text>
<text x="38.8" y="75.2">GND</text>
<text x="47" y="72.6">TL074</text>
<text x="47.8" y="74.9">U1A</text>
<text x="75.9" y="72.3" transform="rotate(-90 75.9 72.3)">1k</text>
<text x="78.2" y="73" transform="rotate(-90 78.2 73)">R14</text>
<text x="197.6" y="73.9">GND</text>
<text x="70.6" y="81.5">GND</text>
<text x="103.6" y="80.3">GND</text>
<text x="111" y="83.2">470p</text>
<text x="111.9" y="80.9">C7</text>
<text x="160.6" y="83.2">470p</text>
<text x="161.4" y="80.9">C8</text>
<text x="211.4" y="83.2">470p</text>
<text x="212.2" y="80.9">C9</text>
<text x="264.7" y="83.2">470p</text>
<text x="265.1" y="80.9">C12</text>
<text x="51.6" y="88">+15V</text>
<text x="26" y="93.2">150k</text>
<text x="26.8" y="90.9">R3</text>
<text x="42.5" y="93.2">100k</text>
<text x="43.3" y="90.9">R8</text>
<text x="55.3" y="94.9">RV2</text>
<text x="26.8" y="99.8">R4</text>
<text x="55.4" y="97.2">47k</text>
<text x="56.7" y="100.7">+15V</text>
<text x="84.3" y="98.6">MMDT3906</text>
<text x="87.1" y="96.1">Q3B</text>
<text x="133.8" y="98.6">MMDT3906</text>
<text x="136.6" y="96.1">Q4B</text>
<text x="184.6" y="98.6">MMDT3906</text>
<text x="187.4" y="96.1">Q5B</text>
<text x="237.9" y="98.6">MMDT3906</text>
<text x="240.8" y="96.1">Q6B</text>
<text x="26" y="102.1">100k</text>
<text x="51.1" y="104.3">-15V</text>
<text x="26" y="111">100k</text>
<text x="26.8" y="108.7">R5</text>
<text x="60.5" y="109">R12</text>
<text x="60.5" y="111.3">10k</text>
<text x="84.3" y="112.7">MMDT3906</text>
<text x="87.1" y="110.2">Q3A</text>
<text x="108.9" y="111.2">R21</text>
<text x="109" y="113.6">10k</text>
<text x="129.1" y="109">R23</text>
<text x="129.1" y="111.3">10k</text>
<text x="133.8" y="112.7">MMDT3906</text>
<text x="136.6" y="110.2">Q4A</text>
<text x="159.7" y="111.2">R26</text>
<text x="159.8" y="113.6">10k</text>
<text x="179.9" y="109">R30</text>
<text x="179.9" y="111.3">10k</text>
<text x="184.6" y="112.7">MMDT3906</text>
<text x="187.4" y="110.2">Q5A</text>
<text x="210.5" y="111.2">R36</text>
<text x="210.6" y="113.6">10k</text>
<text x="233.2" y="109">R39</text>
<text x="233.2" y="111.3">10k</text>
<text x="237.9" y="112.7">MMDT3906</text>
<text x="239.5" y="110.2">Q6A</text>
<text x="263.8" y="111.2">R46</text>
<text x="264" y="113.6">10k</text>
<text x="26" y="119.9">100k</text>
<text x="26.8" y="117.6">R6</text>
<text x="42.4" y="118.9">MMDT3906</text>
<text x="45.2" y="116.4">Q1B</text>
<text x="63.9" y="118.9">MMDT3906</text>
<text x="66.8" y="116.4">Q1A</text>
<text x="77" y="120.4">R15</text>
<text x="77.1" y="122.7">220</text>
<text x="84.6" y="122.7">1k</text>
<text x="84.6" y="120.4">R16</text>
<text x="98.6" y="120.4">R19</text>
<text x="98.7" y="122.7">220</text>
<text x="126.5" y="120.4">R22</text>
<text x="126.6" y="122.7">220</text>
<text x="134.1" y="122.7">1k</text>
<text x="134.1" y="120.4">R24</text>
<text x="148.1" y="120.4">R25</text>
<text x="148.2" y="122.7">220</text>
<text x="177.3" y="120.4">R29</text>
<text x="177.4" y="122.7">220</text>
<text x="184.9" y="122.7">1k</text>
<text x="184.9" y="120.4">R31</text>
<text x="198.9" y="120.4">R32</text>
<text x="199" y="122.7">220</text>
<text x="230.7" y="120.4">R38</text>
<text x="230.8" y="122.7">220</text>
<text x="238.2" y="122.7">1k</text>
<text x="238.3" y="120.4">R40</text>
<text x="252.2" y="120.4">R43</text>
<text x="252.4" y="122.7">220</text>
<text x="38.8" y="129.3">R7</text>
<text x="38.8" y="131.6">1k</text>
<text x="68" y="128.5">GND</text>
<text x="52.8" y="134.9">GND</text>
<text x="38.8" y="139.3">RV1</text>
<text x="39" y="141.7">2.2k</text>
<text x="35" y="151.4">GND</text>
<text x="257.4" y="150.2">+15V</text>
<text x="264" y="150.2">-15V</text>
<text x="150.3" y="161.1">GND</text>
<text x="270" y="161.5">GND</text>
<text x="149" y="163.4">+15V</text>
<text x="149.3" y="165.9">-15V</text>
<text x="53" y="170.9">R10</text>
<text x="53.6" y="173.2">10</text>
<text x="57.7" y="172.4">+15V</text>
<text x="88.5" y="171.8">+15V</text>
<text x="111.3" y="171.8">+15V</text>
<text x="150.1" y="168.4">+5V</text>
<text x="16" y="177">+5V</text>
<text x="38.9" y="179.8">GND</text>
<text x="39.2" y="177.8">+5V</text>
<text x="68" y="178.8">C1</text>
<text x="85.7" y="178.8">C3</text>
<text x="108.5" y="178.8">C5</text>
<text x="163.5" y="178">J2</text>
<text x="15.6" y="180.1">GND</text>
<text x="15.6" y="182.7">GND</text>
<text x="38.9" y="182.3">GND</text>
<text x="52.7" y="183.8">GND</text>
<text x="68.1" y="181.1">22u</text>
<text x="85.9" y="181.1">0.1u</text>
<text x="90.8" y="181.7" transform="rotate(-90 90.8 181.7)">V+</text>
<text x="91.8" y="182.6">U1E</text>
<text x="92" y="185">TL074</text>
<text x="108.7" y="181.1">0.1u</text>
<text x="24.4" y="190.7">IDC Header</text>
<text x="53" y="186.2">R11</text>
<text x="53.6" y="188.5">10</text>
<text x="57.9" y="187.6">-15V</text>
<text x="68" y="186.5">C2</text>
<text x="68.1" y="188.8">22u</text>
<text x="75.6" y="189.5">GND</text>
<text x="85.7" y="186.5">C4</text>
<text x="85.9" y="188.8">0.1u</text>
<text x="89.9" y="189.8" transform="rotate(-90 89.9 189.8)">11</text>
<text x="98.5" y="189.5">GND</text>
<text x="108.5" y="186.5">C6</text>
<text x="108.7" y="188.8">0.1u</text>
<text x="28.2" y="193">J1</text>
<text x="87.9" y="195.7">-15V</text>
<text x="110.8" y="195.7">-15V</text>
</g>
</svg>
